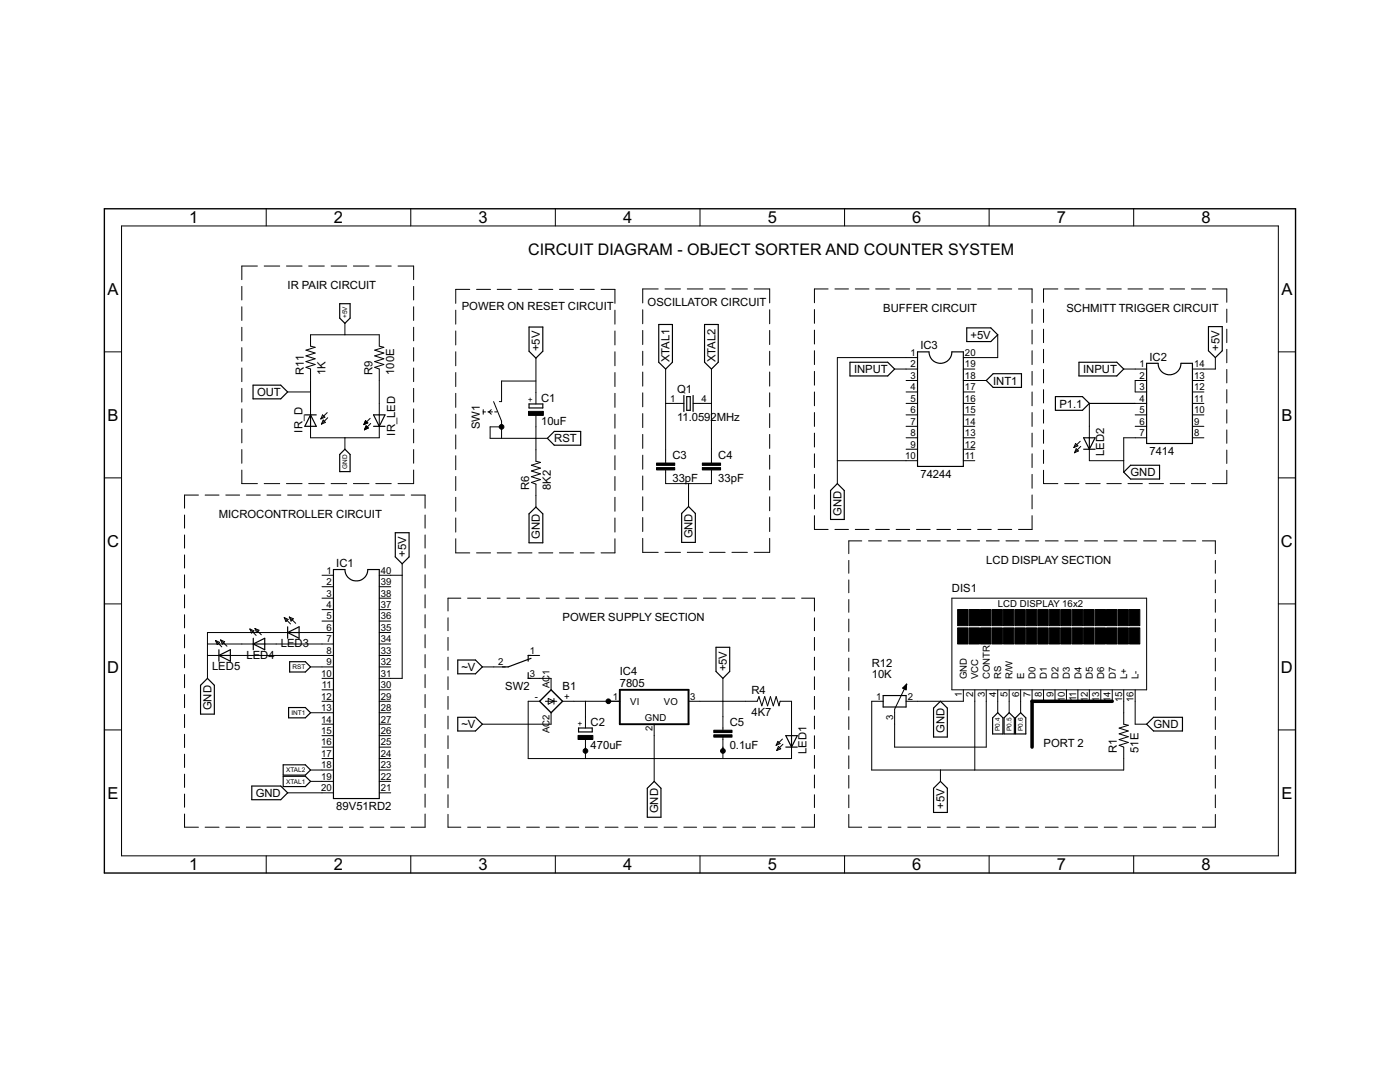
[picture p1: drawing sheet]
<svg xmlns="http://www.w3.org/2000/svg" width="279mm" height="216mm" viewBox="0 0 279 216" stroke-linecap="round" stroke-linejoin="round" font-family="sans-serif">
<g fill="none" stroke="#000" stroke-width=".23">
<path d="M50.5 76.9h5.5l1.4 1.3-1.4 1.4h-5.5zM67.8 60.6h2.1v2.9l-1.1 1-1-1zM105.6 65.3h2.7v4.8l-1.3 1.4-1.4-1.4zM131.5 64.7h2.7v7.6l-1.4 1.3-1.3-1.3zM136.5 78.9v3.2M137.1 79.1h.7v2.8h-.7zM138.3 78.9v3.2M140.6 64.7h2.7v7.6l-1.3 1.3-1.4-1.3zM169.6 72.3h7.6l1.3 1.3-1.3 1.4h-7.6zM183.1 70.2h2.3a2.29 2.29 0 0 0 2.3 2.3 2.29 2.29 0 0 0 2.3-2.3h2.3v22.9h-9.2zM192.9 65.4h4.8l1.4 1.4-1.4 1.4h-4.8zM196.8 75.9l1.4-1.3h5.7v2.7h-5.7z"/>
<path d="M210.6 79.1h5.4l1.4 1.4-1.4 1.4h-5.4zM215.3 72.3h7.6l1.4 1.3-1.4 1.4h-7.6zM228.8 72.5h2.3a2.29 2.29 0 0 0 2.3 2.3 2.29 2.29 0 0 0 2.3-2.3h2.3v16h-9.2zM241.2 65.2h2.7v4.8l-1.4 1.4-1.3-1.4zM60.8 82.8h2.3M62 82.8l1.1 2.3h-2.3zM62 82.8v2.3M68.8 89.6l1.1 1.1v3.4h-2.1v-3.4zM74.5 82.8h2.3l-1.1 2.3zM74.5 85.1h2.3M105.6 80.6h2.7v.8h-2.7zM110.6 86.1h5.3v2.7h-5.3l-1.4-1.3z"/>
<path d="M167.1 96.5l1.4 1.4v5.8h-2.7v-5.8zM216.3 87.4h2.2l-1.1 2.2zM216.3 89.6h2.2M217.4 87.4v2.2M224.3 94.2l1.3-1.4h5.8v2.8h-5.8zM66.5 113.6h2.3a2.29 2.29 0 0 0 2.3 2.3 2.29 2.29 0 0 0 2.3-2.3h2.3v45.7h-9.2zM78.9 106.3h2.7v4.8l-1.3 1.4-1.4-1.4zM105.6 102.5l1.4-1.3 1.3 1.3v5.8h-2.7zM137.4 101.1l1.4 1.3v5.8h-2.8v-5.8zM41.4 135.4l1.4 1.3v5.8h-2.8v-5.8zM43.7 130.8l2.3-1.2v2.3zM43.7 129.6v2.3"/>
<path d="M43.7 130.8h2.3M50.5 128.5l2.3-1.1v2.2zM50.5 127.4v2.2M50.5 128.5h2.3M57.4 126.2l2.3-1.1v2.3zM57.4 125.1v2.3M57.4 126.2h2.3M57.8 132h3.1l1.1 1.1-1.1 1h-3.1zM91.4 131.7h3.5l1.4 1.4-1.4 1.4h-3.5zM105.4 134.2v1.2h.6M106 130.8h-.6v1.1M106 131.4l-4.6 1.7h-1.1"/>
<path d="M142.9 129.2h2.7v4.8l-1.3 1.4-1.4-1.4zM176.3 138.8h4.5v2.3h-4.5zM50.2 156.8h5.8l1.4 1.4-1.4 1.4h-5.8zM56.5 154.9h4.4l1.1 1-1.1 1.1h-4.4zM56.5 152.6h4.4l1.1 1-1.1 1.1h-4.4zM57.6 141.2h3.3l1.1 1-1.1 1h-3.3zM91.4 143.1h3.5l1.4 1.4-1.4 1.4h-3.5zM115.5 145.3h2.7v.7h-2.7zM129.2 157.3l1.4-1.4 1.3 1.4v5.8h-2.7zM156.8 146.8h2.3l-1.1 2.3zM156.8 149.1h2.3M158 146.8v2.3"/>
<path d="M186.3 141.3l1.4-1.4 1.4 1.4v5.8h-2.8zM186.3 157.3l1.4-1.4 1.4 1.4v4.8h-2.8zM199.1 142.2l1.1 1v3.3h-2.1v-3.3zM200.4 143.2l1-1 1 1v3.3h-2zM202.7 143.2l1-1 1 1v3.3h-2zM228.8 144.5l1.4-1.4h5.8v2.8h-5.8z"/>
</g>
<g fill="none" stroke="#000" stroke-width=".2">
<path d="M24.3 45.1h230.8v125.7h-230.8zM48.3 57.1v2.8M51.4 53.1h-3.1v2.7M52.7 53.1h3.1M53.1 41.7v3.4M57.2 53.1h3.1M61.6 53.1h3.1M66.1 53.1h3.1M70.5 53.1h3.1M75 53.1h3.1M79.4 53.1h3.1v2.7M82 41.7v3.4"/>
<path d="M82.5 57.1v2.8M93.7 57.7h-2.7v2.8M95.1 57.7h2.8M99.2 57.7h2.8M103.4 57.7h2.8M107.5 57.7h2.8M110.8 41.7v3.4M111.7 57.7h2.7M115.8 57.7h2.8M120 57.7h2.7v2.8M131.4 57.7h-3.1v2.8M132.7 57.7h3.1"/>
<path d="M137.2 57.7h3.1M139.7 41.7v3.4M141.6 57.7h3.1M146.1 57.7h3.1M150.5 57.7h3.1v2.8M165.3 57.7h-2.8v2.7M166.6 57.7h2.7M168.6 41.7v3.4M170.7 57.7h2.7M174.8 57.7h2.7M178.8 57.7h2.7M182.9 57.7h2.7"/>
<path d="M187 57.7h2.7M191.1 57.7h2.7M195.1 57.7h2.7M197.4 41.7v3.4M199.2 57.7h2.7M203.3 57.7h2.7v2.7M211.1 57.7h-2.8v2.6M212.5 57.7h2.8M216.7 57.7h2.9M220.9 57.7h2.9M225.1 57.7h2.9M226.3 41.7v3.4"/>
<path d="M229.3 57.7h2.9M233.5 57.7h2.9M237.8 57.7h2.8M242 57.7h2.8v2.6M20.8 70.2h3.5M48.3 61.2v2.7M48.3 65.3v2.7M48.3 69.4v2.7M48.3 73.4v2.8M48.3 77.5v2.7M57.4 78.2h4.6M68.8 64.5v2.3"/>
<path d="M82.5 61.2v2.7M82.5 65.3v2.7M82.5 69.4v2.7M82.5 73.4v2.8M82.5 77.5v2.7M91 61.9v2.8M91 66v2.8M91 70.2v2.8M91 74.3v2.8M91 78.5v2.8M107 76h-6.9v4.1h-.4M107 71.5v9.1"/>
<path d="M122.7 61.9v2.8M122.7 66v2.8M122.7 70.2v2.8M122.7 74.3v2.8M122.7 78.5v2.8M128.3 61.8v2.8M128.3 65.9v2.8M128.3 70.1v2.8M128.3 74.2v2.8M128.3 78.4v2.8M132.8 73.6v18.8M142 73.6v18.8"/>
<path d="M153.6 61.8v2.8M153.6 65.9v2.8M153.6 70.1v2.8M153.6 74.2v2.8M153.6 78.4v2.8M162.5 61.8v2.7M162.5 65.9v2.7M162.5 70v2.7M162.5 74.1v2.8M162.5 78.2v2.8M178.5 73.6h4.6M180.8 75.9h2.3"/>
<path d="M180.8 78.2h2.3M183.1 71.4h-16v25.1M192.3 73.6h2.2M192.3 75.9h4.5M192.3 78.2h2.2M199.1 66.8v4.6h-6.8M206 61.8v2.7M206 65.9v2.7M206 70v2.7M206 74.1v2.8M206 78.2v2.8M208.3 61.7v2.6"/>
<path d="M208.3 65.7v2.7M208.3 69.7v2.7M208.3 73.7v2.7M208.3 77.7v2.7M224.3 73.6h4.5M228.8 75.9h-2.3v2.3h2.3M238 75.9h2.3M238 78.2h2.3M242.5 71.4v2.2h-4.5M244.8 61.7v2.6M244.8 65.7v2.7M244.8 69.7v2.7"/>
<path d="M244.8 73.7v2.7M244.8 77.7v2.7M255.1 70.2h3.5M20.8 95.4h3.5M39.6 98.8h-2.8v2.6M40.9 98.8h2.8M45.1 98.8h2.7M48.3 93.8v2.7h3.1M48.3 81.6v2.7M48.3 85.6v2.8M48.3 89.7v2.7M49.2 98.8h2.7"/>
<path d="M52.7 96.5h3.1M53.3 98.8h2.7M57.2 96.5h3.1M57.4 98.8h2.8M61.5 98.8h2.8M61.6 96.5h3.1M62 82.8v-9.2l-.9-.3 1.8-.6-1.8-.5 1.8-.6-1.8-.6 1.8-.6-1.8-.5 1.8-.6-.9-.2v-2.3h13.7v2.3l.9 .2-1.8 .6 1.8 .5-1.8 .6 1.8 .6-1.8 .6 1.8 .5-1.8 .6 .9 .3v13.8h-13.7v-2.3M64.4 82.8l.4 .4-.8 .4zM64.5 83.8l.4 .5-.7 .3zM65.3 82.3l-1.3 1.3M65.4 83.4l-1.2 1.2M65.6 98.8h2.8"/>
<path d="M66.1 96.5h3.1M68.8 87.4v2.2M69.7 98.8h2.8M70.5 96.5h3.1M72.6 84.7h.1M72.7 84.6h.2M72.7 84.5h.5M72.7 85.7h.1M72.7 84.4h.7M72.8 85.6h.2M72.8 84.3h.5M72.8 85.5h.4"/>
<path d="M72.9 84.2h.3M72.9 85.4h.6M72.9 84.1h.2M72.9 85.3h.5M72.9 83.9h.1M73 85.2h.3M73 85.1h.2M73 85h.1M73.4 84.4l-.5-.5-.3 .8M73.4 84.4l-.8 .3M73.5 85.4l-.4-.4-.4 .8M73.5 85.4l-.8 .4"/>
<path d="M73.9 98.8h2.7M73.9 83.5l-1.3 1.2M74 84.5l-1.3 1.3M75 96.5h3.1M78 98.8h2.7M82.1 98.8h2.7v2.6M82.5 93.8v2.7h-3.1M82.5 81.6v2.7M82.5 85.6v2.8M82.5 89.7v2.7M91 82.6v2.8M91 86.8v2.8"/>
<path d="M91 90.9v2.8M91 95.1v2.8M91 99.2v2.8M96.4 82.2h.5M96.4 81.7v1M97.4 82.2h.9M98 81.7l-.4 .5 .4 .5M98.5 80.1l1.6 3.9v3.5M98.7 82.2h.5M100.1 85.2h-2.3v2.3h11.4M107 82.9v9.1l.9 .3-1.9 .5 1.9 .6-1.9 .6 1.9 .6-1.9 .5 1.9 .6-1.9 .6 1 .3v4.6M122.7 82.6v2.8"/>
<path d="M122.7 86.8v2.8M122.7 90.9v2.8M122.7 95.1v2.8M122.7 99.2v2.8M128.3 82.5v2.8M128.3 86.7v2.8M128.3 90.8v2.8M128.3 95v2.8M128.3 99.1v2.8M132.8 93.8v2.7h9.2v-2.7M132.8 80.5h3.7M137.4 96.5v4.6"/>
<path d="M138.3 80.5h3.7M153.6 82.5v2.8M153.6 86.7v2.8M153.6 90.8v2.8M153.6 95v2.8M153.6 99.1v2.8M162.5 82.3v2.8M162.5 86.4v2.8M162.5 90.6v2.7M162.5 94.7v2.7M162.5 98.8v2.7M167.1 91.9h16"/>
<path d="M180.8 80.5h2.3M180.8 82.8h2.3M180.8 85.1h2.3M180.8 87.4h2.3M180.8 89.6h2.3M192.3 80.5h2.2M192.3 82.8h2.2M192.3 85.1h2.2M192.3 87.4h2.2M192.3 89.6h2.2M192.3 91.9h2.2M206 82.3v2.8"/>
<path d="M206 86.4v2.8M206 90.6v2.7M206 94.7v2.7M206 98.8v2.7M208.3 93.8v2.7h2.8M208.3 81.8v2.6M208.3 85.8v2.7M208.3 89.8v2.7M212.5 96.5h2.8M214.7 88.5l.4 .5-.8 .3zM214.8 89.5l.4 .5-.8 .3zM215.6 88.1l-1.3 1.2"/>
<path d="M215.7 89.1l-1.3 1.2M216.7 96.5h2.9M217.4 89.6v2.3h6.9M220.9 96.5h2.9M225.1 96.5h2.9M226.5 82.8h2.3M226.5 85.1h2.3M228.8 80.5h-11.4v6.9M228.8 87.4h-4.5v6.8M229.3 96.5h2.9M233.5 96.5h2.9M237.8 96.5h2.8"/>
<path d="M238 80.5h2.3M238 82.8h2.3M238 85.1h2.3M238 87.4h2.3M244.8 81.8v2.6M244.8 85.8v2.7M244.8 89.8v2.7M244.8 93.8v2.7h-2.8M255.1 95.4h3.5M36.8 102.8v2.6M36.8 106.7v2.7M36.8 110.7v2.6"/>
<path d="M36.8 114.7v2.6M36.8 118.7v2.6M64.3 119.4h2.2M64.3 114.8h2.2M64.3 117.1h2.2M75.7 119.4h2.3M75.7 114.8h4.6M75.7 117.1h2.3M80.3 112.5v22.9h-4.6M84.8 102.8v2.6M84.8 106.7v2.7M84.8 110.7v2.6"/>
<path d="M84.8 114.7v2.6M84.8 118.7v2.6M91 103.4v2.8M91 107.5v2.8h2.7M92 119.4h-2.6v2.5M93.3 119.4h2.6M95.1 110.3h2.8M97.2 119.4h2.6M99.2 110.3h2.8M101.2 119.4h2.5M103.4 110.3h2.8M105.1 119.4h2.6"/>
<path d="M107.5 110.3h2.8M109 119.4h2.6M111.7 110.3h2.7M112.9 119.4h2.6M115.8 110.3h2.8M116.8 119.4h2.6M120.8 119.4h2.5M122.7 107.5v2.8h-2.7M122.7 103.4v2.8M124.7 119.4h2.6M128.3 103.3v2.8M128.3 107.4v2.8h3.1"/>
<path d="M128.6 119.4h2.6M132.5 119.4h2.6M132.7 110.2h3.1M136.5 119.4h2.5M137.2 110.2h3.1M140.4 119.4h2.5M141.6 110.2h3.1M144.3 119.4h2.6M146.1 110.2h3.1M148.2 119.4h2.6M152.1 119.4h2.6M153.6 103.3v2.8"/>
<path d="M153.6 107.4v2.8h-3.1M156.1 119.4h2.5M160 119.4h2.5v2.5M162.5 102.9v2.7h2.8M166.6 105.6h2.7M169.4 111.8v2.6M169.4 115.7v2.6M169.4 119.6v2.6M170.7 105.6h2.7M172 107.9h-2.6v2.6M173.3 107.9h2.6M174.8 105.6h2.7"/>
<path d="M177.2 107.9h2.6M178.8 105.6h2.7M181.2 107.9h2.5M182.9 105.6h2.7M185.1 107.9h2.6M187 105.6h2.7M189 107.9h2.6M190 119.4h38.8v18.2h-38.8zM191.1 105.6h2.7M192.9 107.9h2.6M195.1 105.6h2.7M196.8 107.9h2.6"/>
<path d="M199.2 105.6h2.7M200.8 107.9h2.5M204.7 107.9h2.6M206 102.9v2.7h-2.7M208.6 107.9h2.6M212.5 107.9h2.6M216.5 107.9h2.5M220.4 107.9h2.5M224.3 107.9h2.6M228.2 107.9h2.6M232.1 107.9h2.6M236.1 107.9h2.5"/>
<path d="M240 107.9h2.5v2.6M242.5 111.8v2.6M242.5 115.7v2.6M242.5 119.6v2.6M20.8 120.5h3.5M36.8 122.7v2.6M36.8 126.6v2.7M36.8 130.6v2.6M36.8 134.6v2.6M36.8 138.6v2.6M41.4 128.5h9.1M41.4 130.8h2.3"/>
<path d="M43 127.8l.8 .4-.5 .4zM43 127.8l1.3 1.3M44 127.7l1.3 1.2M44 127.7l.8 .3-.4 .5zM46 130.8h20.5M49.9 125.5l.8 .4-.5 .4zM49.9 125.5l1.2 1.3M50.9 125.4l1.3 1.3M50.9 125.4l.8 .4-.5 .4zM52.8 128.5h13.7M56.7 123.2l.8 .4-.4 .4zM56.7 123.2l1.3 1.3"/>
<path d="M57.4 126.2h-16v9.2M57.7 123.1l1.3 1.3M57.7 123.1l.8 .4-.4 .4zM59.7 126.2h6.8M62 133.1h4.5M64.3 121.6h2.2M64.3 123.9h2.2M64.3 135.4h2.2M64.3 137.6h2.2M64.3 139.9h2.2M75.7 121.6h2.3M75.7 123.9h2.3"/>
<path d="M75.7 126.2h2.3M75.7 128.5h2.3M75.7 130.8h2.3M75.7 133.1h2.3M75.7 137.6h2.3M75.7 139.9h2.3M84.8 122.7v2.6M84.8 126.6v2.7M84.8 130.6v2.6M84.8 134.6v2.6M84.8 138.6v2.6M89.4 123.3v2.6"/>
<path d="M89.4 127.2v2.6M89.4 131.1v2.6M89.4 135v2.6M89.4 139v2.5M96.3 133.1h4.5M105.4 130.8h2.3M105.4 135.4h4.6v2.2M107.7 139.9h-2.3v11.5h52.6v-2.3M108.8 139.9h2.3M109.4 139.4l1.2 .5-1.2 .6zM110.6 139.4v1.1M112.3 139.9h11.4"/>
<path d="M116.8 139.9v5.4M137.4 139.9h13.7l.4-.9 .5 1.8 .6-1.8 .6 1.8 .6-1.8 .5 1.8 .6-1.8 .6 1.8 .2-.9h2.3v6.9M144.3 135.4v10.3M162.5 123.3v2.6M162.5 127.2v2.6M162.5 131.1v2.6M162.5 135v2.6M162.5 139v2.5M169.4 123.5v2.6M169.4 127.4v2.6M169.4 131.3v2.6M169.4 135.2v2.6"/>
<path d="M169.4 139.1v2.6M180.2 137.3h.7M180.3 137.2h.6M180.3 137.4h.5M180.4 137.1h.5M180.5 137h.4M180.5 137.5h.3M180.6 136.9h.3M180.7 136.8h.2M180.7 137.6h.1M180.8 136.7h.1M180.9 136.5h.1"/>
<path d="M181 136.5l-2.5 5v7.6h18.3v-11.5M181 136.5l-.2 1.1-.7-.3M181 136.5l-.9 .8M192.3 137.6v2.3h-11.5M194.5 137.6v16M199.1 137.6v4.6M201.4 137.6v4.6M203.7 137.6v4.6M206 137.6v2.3M208.3 137.6v2.3M210.5 137.6v2.3M212.8 137.6v2.3"/>
<path d="M215.1 137.6v2.3M217.4 137.6v2.3M219.7 137.6v2.3M222 137.6v2.3M224.3 137.6v6.9l.9 .2-1.8 .6 1.8 .6-1.8 .5 1.8 .6-1.8 .6 1.8 .5-1.8 .6 .9 .4v4.5h-50.3v-13.7h2.3M226.5 137.6v6.9h2.3M242.5 123.5v2.6M242.5 127.4v2.6M242.5 131.3v2.6M242.5 135.2v2.6M242.5 139.1v2.6M255.1 120.5h3.5"/>
<path d="M20.8 145.6h3.5M36.8 142.6v2.6M36.8 146.5v2.7M36.8 150.5v2.6M36.8 154.5v2.6M36.8 158.5v2.6M57.4 158.2h9.1M62 142.2h4.5M62 153.6h4.5M62 155.9h4.5M64.3 144.5h2.2M64.3 146.8h2.2"/>
<path d="M64.3 149.1h2.2M64.3 151.4h2.2M75.7 142.2h2.3M75.7 144.5h2.3M75.7 146.8h2.3M75.7 149.1h2.3M75.7 151.4h2.3M75.7 153.6h2.3M75.7 155.9h2.3M75.7 158.2h2.3M84.8 142.6v2.6M84.8 146.5v2.7"/>
<path d="M84.8 150.5v2.6M84.8 154.5v2.6M84.8 158.5v2.6M89.4 142.9v2.6M89.4 146.8v2.6M89.4 150.7v2.6M89.4 154.6v2.6M89.4 158.6v2.5M110 142.2v2.3h-13.7M116.8 147.6v3.8M130.6 144.5v11.4M144.3 147.1v4.3"/>
<path d="M155.2 147.9l.5 .5-.8 .3zM155.3 148.9l.5 .5-.8 .4zM156.1 147.5l-1.2 1.2M156.3 148.5l-1.3 1.3M162.5 142.9v2.6M162.5 146.8v2.6M162.5 150.7v2.6M162.5 154.6v2.6M162.5 158.6v2.5M169.4 143v2.6M169.4 146.9v2.6M169.4 150.8v2.6"/>
<path d="M169.4 154.7v2.6M169.4 158.6v2.6M187.7 153.6v2.3M242.5 143v2.6M242.5 146.9v2.6M242.5 150.8v2.6M242.5 154.7v2.6M242.5 158.6v2.6M255.1 145.6h3.5M36.8 162.4v2.7h2.8M40.9 165.1h2.8M45.1 165.1h2.7"/>
<path d="M49.2 165.1h2.7M53.1 170.8v3.4M53.3 165.1h2.7M57.4 165.1h2.8M61.5 165.1h2.8M65.6 165.1h2.8M69.7 165.1h2.8M73.9 165.1h2.7M78 165.1h2.7M82 170.8v3.4M84.8 162.4v2.7h-2.7M89.4 162.5v2.6h2.6"/>
<path d="M93.3 165.1h2.6M97.2 165.1h2.6M101.2 165.1h2.5M105.1 165.1h2.6M109 165.1h2.6M110.8 170.8v3.4M112.9 165.1h2.6M116.8 165.1h2.6M120.8 165.1h2.5M124.7 165.1h2.6M128.6 165.1h2.6M132.5 165.1h2.6"/>
<path d="M136.5 165.1h2.5M139.7 170.8v3.4M140.4 165.1h2.5M144.3 165.1h2.6M148.2 165.1h2.6M152.1 165.1h2.6M156.1 165.1h2.5M162.5 162.5v2.6h-2.5M168.6 170.8v3.4M169.4 162.5v2.6h2.6M173.3 165.1h2.6M177.2 165.1h2.6"/>
<path d="M181.2 165.1h2.5M185.1 165.1h2.6M189 165.1h2.6M192.9 165.1h2.6M196.8 165.1h2.6M197.4 170.8v3.4M200.8 165.1h2.5M204.7 165.1h2.6M208.6 165.1h2.6M212.5 165.1h2.6M216.5 165.1h2.5M220.4 165.1h2.5"/>
<path d="M224.3 165.1h2.6M226.3 170.8v3.4M228.2 165.1h2.6M232.1 165.1h2.6M236.1 165.1h2.5M242.5 162.5v2.6h-2.5"/>
</g>
<path d="M20.8 41.7h237.8v132.5h-237.8zM107.7 139.9l2.3-2.3 2.3 2.3-2.3 2.3z" fill="none" stroke="#000" stroke-width=".28"/>
<g fill="#000" stroke="#000" stroke-width=".2">
<path d="M105.5 82.1h2.9v.8h-2.9zM131 92.4h3.7v.5h-3.7zM131 93.3h3.7v.5h-3.7zM140.2 92.4h3.6v.5h-3.6zM140.2 93.3h3.6v.5h-3.6zM191.1 121.6h2.1v3.2h-2.1zM191.1 125.3h2.1v3.2h-2.1zM193.4 121.6h2.1v3.2h-2.1zM193.4 125.3h2.1v3.2h-2.1zM195.7 121.6h2.1v3.2h-2.1zM195.7 125.3h2.1v3.2h-2.1zM198 121.6h2v3.2h-2z"/>
<path d="M198 125.3h2v3.2h-2zM200.3 121.6h2v3.2h-2zM200.3 125.3h2v3.2h-2zM202.5 121.6h2.1v3.2h-2.1zM202.5 125.3h2.1v3.2h-2.1zM204.8 121.6h2.1v3.2h-2.1zM204.8 125.3h2.1v3.2h-2.1zM207.1 121.6h2.1v3.2h-2.1zM207.1 125.3h2.1v3.2h-2.1zM209.4 121.6h2.1v3.2h-2.1zM209.4 125.3h2.1v3.2h-2.1zM211.7 121.6h2.1v3.2h-2.1z"/>
<path d="M211.7 125.3h2.1v3.2h-2.1zM214 121.6h2v3.2h-2zM214 125.3h2v3.2h-2zM216.3 121.6h2v3.2h-2zM216.3 125.3h2v3.2h-2zM218.5 121.6h2.1v3.2h-2.1zM218.5 125.3h2.1v3.2h-2.1zM220.8 121.6h2.1v3.2h-2.1zM220.8 125.3h2.1v3.2h-2.1zM223.1 121.6h2.1v3.2h-2.1zM223.1 125.3h2.1v3.2h-2.1zM225.4 121.6h2.1v3.2h-2.1z"/>
<path d="M225.4 125.3h2.1v3.2h-2.1zM115.4 146.7h2.9v.9h-2.9zM142.5 145.7h3.6v.5h-3.6zM142.5 146.6h3.6v.5h-3.6z"/>
</g>
<path d="M123.7 137.6h13.7v6.9h-13.7z" fill="none" stroke="#000" stroke-width=".38"/>
<g fill="#000" stroke="#000" stroke-width=".2">
<circle cx="100.1" cy="85.2" r=".47"/>
<circle cx="121.4" cy="139.9" r=".47"/>
<circle cx="116.8" cy="149.8" r=".47"/>
<circle cx="144.3" cy="149.8" r=".47"/>
</g>
<path d="M222 139.9h-16v9.2" fill="none" stroke="#000" stroke-width=".7"/>
<g font-size="3.7">
<text x="37.8" y="44.5">1</text>
<text x="66.6" y="44.5">2</text>
<text x="95.5" y="44.5">3</text>
<text x="124.4" y="44.5">4</text>
<text x="153.2" y="44.5">5</text>
<text x="182.1" y="44.5">6</text>
<text x="210.9" y="44.5">7</text>
<text x="239.8" y="44.5">8</text>
<text x="21.4" y="58.8">A</text>
<text x="255.7" y="58.8">A</text>
<text x="21.4" y="84">B</text>
<text x="255.7" y="84">B</text>
<text x="21.4" y="109.1">C</text>
<text x="255.6" y="109.1">C</text>
<text x="21.4" y="134.2">D</text>
<text x="255.6" y="134.2">D</text>
<text x="21.4" y="159.4">E</text>
<text x="255.7" y="159.4">E</text>
<text x="37.8" y="173.7">1</text>
<text x="66.6" y="173.7">2</text>
<text x="95.5" y="173.7">3</text>
<text x="124.4" y="173.7">4</text>
<text x="153.2" y="173.7">5</text>
<text x="182.1" y="173.7">6</text>
<text x="210.9" y="173.7">7</text>
<text x="239.8" y="173.7">8</text>
</g>
<text font-size="3.6" x="105.4" y="50.8">CIRCUIT DIAGRAM - OBJECT SORTER AND COUNTER SYSTEM</text>
<g font-size="2.5">
<text x="57.4" y="57.6">IR PAIR CIRCUIT</text>
<text x="92.2" y="61.9">POWER ON RESET CIRCUIT</text>
<text x="129.3" y="61">OSCILLATOR CIRCUIT</text>
<text x="176.3" y="62.2">BUFFER CIRCUIT</text>
<text x="212.8" y="62.2">SCHMITT TRIGGER CIRCUIT</text>
<text x="107.8" y="70.1" transform="rotate(-90 107.8 70.1)">+5V</text>
<text x="183.7" y="69.6">IC3</text>
<text x="193.7" y="67.6">+5V</text>
<text x="229.4" y="71.9">IC2</text>
<text x="243.3" y="70" transform="rotate(-90 243.3 70)">+5V</text>
<text x="60.6" y="74.8" transform="rotate(-90 60.6 74.8)">R11</text>
<text x="64.9" y="74.8" transform="rotate(-90 64.9 74.8)">1K</text>
<text x="74.3" y="74.8" transform="rotate(-90 74.3 74.8)">R9</text>
<text x="78.7" y="74.8" transform="rotate(-90 78.7 74.8)">100E</text>
<text x="133.6" y="72.3" transform="rotate(-90 133.6 72.3)">XTAL1</text>
<text x="142.8" y="72.3" transform="rotate(-90 142.8 72.3)">XTAL2</text>
<text x="170.4" y="74.5">INPUT</text>
<text x="198.2" y="76.7">INT1</text>
<text x="216.2" y="74.5">INPUT</text>
<text x="51.3" y="79">OUT</text>
<text x="108" y="80.2">C1</text>
<text x="135.1" y="83.9">11.0592MHz</text>
<text x="135.1" y="78.4">Q1</text>
<text x="211.4" y="81.3">P1.1</text>
<text x="60.4" y="86.3" transform="rotate(-90 60.4 86.3)">IR_D</text>
<text x="78.9" y="86.9" transform="rotate(-90 78.9 86.9)">IR_LED</text>
<text x="95.8" y="85.6" transform="rotate(-90 95.8 85.6)">SW1</text>
<text x="108" y="84.7">10uF</text>
<text x="110.6" y="88.3">RST</text>
<text x="134.2" y="91.6">C3</text>
<text x="143.3" y="91.6">C4</text>
<text x="183.7" y="95.4">74244</text>
<text x="220.4" y="91" transform="rotate(-90 220.4 91)">LED2</text>
<text x="225.6" y="95">GND</text>
<text x="229.4" y="90.8">7414</text>
<text x="105.6" y="97.7" transform="rotate(-90 105.6 97.7)">R6</text>
<text x="109.9" y="97.7" transform="rotate(-90 109.9 97.7)">8K2</text>
<text x="134.2" y="96.2">33pF</text>
<text x="143.3" y="96.2">33pF</text>
<text x="43.7" y="103.4">MICROCONTROLLER CIRCUIT</text>
<text x="107.8" y="107.5" transform="rotate(-90 107.8 107.5)">GND</text>
<text x="138.2" y="107.4" transform="rotate(-90 138.2 107.4)">GND</text>
<text x="167.9" y="102.9" transform="rotate(-90 167.9 102.9)">GND</text>
<text x="67.1" y="113.1">IC1</text>
<text x="81.1" y="111.1" transform="rotate(-90 81.1 111.1)">+5V</text>
<text x="196.8" y="112.5">LCD DISPLAY SECTION</text>
<text x="190" y="118.2">DIS1</text>
<text x="112.3" y="123.9">POWER SUPPLY SECTION</text>
<text x="49.2" y="131.5">LED4</text>
<text x="56" y="129.2">LED3</text>
<text x="42.3" y="133.8">LED5</text>
<text x="92.1" y="133.9">~V</text>
<text x="100.8" y="137.6">SW2</text>
<text x="112.3" y="137.6">B1</text>
<text x="123.7" y="137.1">7805</text>
<text x="123.7" y="134.8">IC4</text>
<text x="145.1" y="134" transform="rotate(-90 145.1 134)">+5V</text>
<text x="174" y="135.4">10K</text>
<text x="174" y="133.1">R12</text>
<text x="42.2" y="141.7" transform="rotate(-90 42.2 141.7)">GND</text>
<text x="150" y="142.9">4K7</text>
<text x="150" y="138.6">R4</text>
<text x="92.1" y="145.3">~V</text>
<text x="117.9" y="149.4">470uF</text>
<text x="117.9" y="144.8">C2</text>
<text x="145.6" y="149.5">0.1uF</text>
<text x="145.6" y="144.9">C5</text>
<text x="188.5" y="146.3" transform="rotate(-90 188.5 146.3)">GND</text>
<text x="208.3" y="149.1">PORT 2</text>
<text x="230.2" y="145.3">GND</text>
<text x="160.9" y="150.4" transform="rotate(-90 160.9 150.4)">LED1</text>
<text x="222.9" y="150.2" transform="rotate(-90 222.9 150.2)">R1</text>
<text x="227.2" y="150.2" transform="rotate(-90 227.2 150.2)">51E</text>
<text x="51" y="159">GND</text>
<text x="67.1" y="161.6">89V51RD2</text>
<text x="188.5" y="161.4" transform="rotate(-90 188.5 161.4)">+5V</text>
<text x="131.3" y="162.3" transform="rotate(-90 131.3 162.3)">GND</text>
</g>
<g font-size="2.1">
<text x="181.7" y="71">1</text>
<text x="192.6" y="71">20</text>
<text x="181.7" y="73.3">2</text>
<text x="181.7" y="75.6">3</text>
<text x="181.7" y="77.9">4</text>
<text x="192.6" y="77.9">17</text>
<text x="192.6" y="75.6">18</text>
<text x="192.6" y="73.3">19</text>
<text x="227.4" y="73.3">1</text>
<text x="227.4" y="75.6">2</text>
<text x="227.4" y="77.9">3</text>
<text x="238.3" y="77.9">12</text>
<text x="238.3" y="75.6">13</text>
<text x="238.3" y="73.3">14</text>
<text x="133.7" y="80.2">1</text>
<text x="140" y="80.2">4</text>
<text x="181.7" y="80.2">5</text>
<text x="181.7" y="82.5">6</text>
<text x="192.6" y="82.5">15</text>
<text x="192.6" y="80.2">16</text>
<text x="227.4" y="80.2">4</text>
<text x="227.4" y="82.5">5</text>
<text x="238.3" y="82.5">10</text>
<text x="238.3" y="80.2">11</text>
<text x="181.7" y="84.8">7</text>
<text x="181.7" y="87">8</text>
<text x="181.7" y="89.3">9</text>
<text x="192.6" y="89.3">12</text>
<text x="192.6" y="87">13</text>
<text x="192.6" y="84.8">14</text>
<text x="227.4" y="84.8">6</text>
<text x="227.4" y="87">7</text>
<text x="238.3" y="87">8</text>
<text x="238.3" y="84.8">9</text>
<text x="180.6" y="91.6">10</text>
<text x="192.6" y="91.6">11</text>
<text x="65.1" y="114.5">1</text>
<text x="65.1" y="116.8">2</text>
<text x="65.1" y="119">3</text>
<text x="76" y="119">38</text>
<text x="76" y="116.8">39</text>
<text x="76" y="114.5">40</text>
<text x="65.1" y="121.3">4</text>
<text x="65.1" y="123.6">5</text>
<text x="65.1" y="125.9">6</text>
<text x="76" y="125.9">35</text>
<text x="76" y="123.6">36</text>
<text x="76" y="121.3">37</text>
<text x="199.1" y="121.2">LCD DISPLAY 16x2</text>
<text x="65.1" y="128.2">7</text>
<text x="65.1" y="130.5">8</text>
<text x="76" y="130.5">33</text>
<text x="76" y="128.2">34</text>
<text x="105.7" y="130.5">1</text>
<text x="64.1" y="135">10</text>
<text x="64.2" y="137.3">11</text>
<text x="65.1" y="132.7">9</text>
<text x="76" y="137.3">30</text>
<text x="76" y="135">31</text>
<text x="76" y="132.7">32</text>
<text x="99.4" y="132.7">2</text>
<text x="105.7" y="135">3</text>
<text x="109.7" y="137.3" transform="rotate(-90 109.7 137.3)">AC1</text>
<text x="192.9" y="135.5" transform="rotate(-90 192.9 135.5)">GND</text>
<text x="195.2" y="135.5" transform="rotate(-90 195.2 135.5)">VCC</text>
<text x="197.5" y="135.5" transform="rotate(-90 197.5 135.5)">CONTR</text>
<text x="199.8" y="135.5" transform="rotate(-90 199.8 135.5)">RS</text>
<text x="202.1" y="135.5" transform="rotate(-90 202.1 135.5)">R/W</text>
<text x="204.4" y="135.5" transform="rotate(-90 204.4 135.5)">E</text>
<text x="206.7" y="135.5" transform="rotate(-90 206.7 135.5)">D0</text>
<text x="208.9" y="135.5" transform="rotate(-90 208.9 135.5)">D1</text>
<text x="211.2" y="135.5" transform="rotate(-90 211.2 135.5)">D2</text>
<text x="213.5" y="135.5" transform="rotate(-90 213.5 135.5)">D3</text>
<text x="215.8" y="135.5" transform="rotate(-90 215.8 135.5)">D4</text>
<text x="218.1" y="135.5" transform="rotate(-90 218.1 135.5)">D5</text>
<text x="220.4" y="135.5" transform="rotate(-90 220.4 135.5)">D6</text>
<text x="222.7" y="135.5" transform="rotate(-90 222.7 135.5)">D7</text>
<text x="224.9" y="135.5" transform="rotate(-90 224.9 135.5)">L+</text>
<text x="227.2" y="135.5" transform="rotate(-90 227.2 135.5)">L-</text>
<text x="64.1" y="139.6">12</text>
<text x="64.1" y="141.9">13</text>
<text x="76" y="141.9">28</text>
<text x="76" y="139.6">29</text>
<text x="106.7" y="139.6">-</text>
<text x="112.6" y="139.6">+</text>
<text x="122.3" y="139.6">1</text>
<text x="125.8" y="140.6">VI</text>
<text x="128.7" y="143.8">GND</text>
<text x="132.5" y="140.6">VO</text>
<text x="137.7" y="139.6">3</text>
<text x="174.9" y="139.6">1</text>
<text x="178.2" y="143.6" transform="rotate(-90 178.2 143.6)">3</text>
<text x="181.2" y="139.6">2</text>
<text x="191.9" y="139" transform="rotate(-90 191.9 139)">1</text>
<text x="194.2" y="139" transform="rotate(-90 194.2 139)">2</text>
<text x="196.5" y="139" transform="rotate(-90 196.5 139)">3</text>
<text x="198.8" y="139" transform="rotate(-90 198.8 139)">4</text>
<text x="201.1" y="139" transform="rotate(-90 201.1 139)">5</text>
<text x="203.4" y="139" transform="rotate(-90 203.4 139)">6</text>
<text x="205.7" y="139" transform="rotate(-90 205.7 139)">7</text>
<text x="207.9" y="139" transform="rotate(-90 207.9 139)">8</text>
<text x="210.2" y="139" transform="rotate(-90 210.2 139)">9</text>
<text x="212.5" y="140.1" transform="rotate(-90 212.5 140.1)">10</text>
<text x="214.8" y="140" transform="rotate(-90 214.8 140)">11</text>
<text x="217.1" y="140.1" transform="rotate(-90 217.1 140.1)">12</text>
<text x="219.4" y="140.1" transform="rotate(-90 219.4 140.1)">13</text>
<text x="221.7" y="140.1" transform="rotate(-90 221.7 140.1)">14</text>
<text x="223.9" y="140.1" transform="rotate(-90 223.9 140.1)">15</text>
<text x="226.2" y="140.1" transform="rotate(-90 226.2 140.1)">16</text>
<text x="64.1" y="144.2">14</text>
<text x="64.1" y="146.5">15</text>
<text x="64.1" y="148.7">16</text>
<text x="76" y="148.7">25</text>
<text x="76" y="146.5">26</text>
<text x="76" y="144.2">27</text>
<text x="109.7" y="146.3" transform="rotate(-90 109.7 146.3)">AC2</text>
<text x="130.2" y="145.9" transform="rotate(-90 130.2 145.9)">2</text>
<text x="64.1" y="151">17</text>
<text x="64.1" y="153.3">18</text>
<text x="64.1" y="155.6">19</text>
<text x="76" y="155.6">22</text>
<text x="76" y="153.3">23</text>
<text x="76" y="151">24</text>
<text x="64.1" y="157.9">20</text>
<text x="76" y="157.9">21</text>
</g>
<g font-size="1.8">
<text x="106.4" y="80.2" transform="rotate(-90 106.4 80.2)">+</text>
<text x="116.3" y="144.9" transform="rotate(-90 116.3 144.9)">+</text>
</g>
<g font-size="1.4">
<text x="69.3" y="63.5" transform="rotate(-90 69.3 63.5)">+5V</text>
<text x="69.3" y="93.5" transform="rotate(-90 69.3 93.5)">GND</text>
<text x="58.3" y="133.5">RST</text>
<text x="58.2" y="142.7">INT1</text>
<text x="199.6" y="145.9" transform="rotate(-90 199.6 145.9)">P0.4</text>
<text x="201.9" y="145.9" transform="rotate(-90 201.9 145.9)">P0.5</text>
<text x="204.1" y="145.9" transform="rotate(-90 204.1 145.9)">P0.6</text>
<text x="57.1" y="154.1">XTAL2</text>
<text x="57.1" y="156.4">XTAL1</text>
</g>
</svg>
